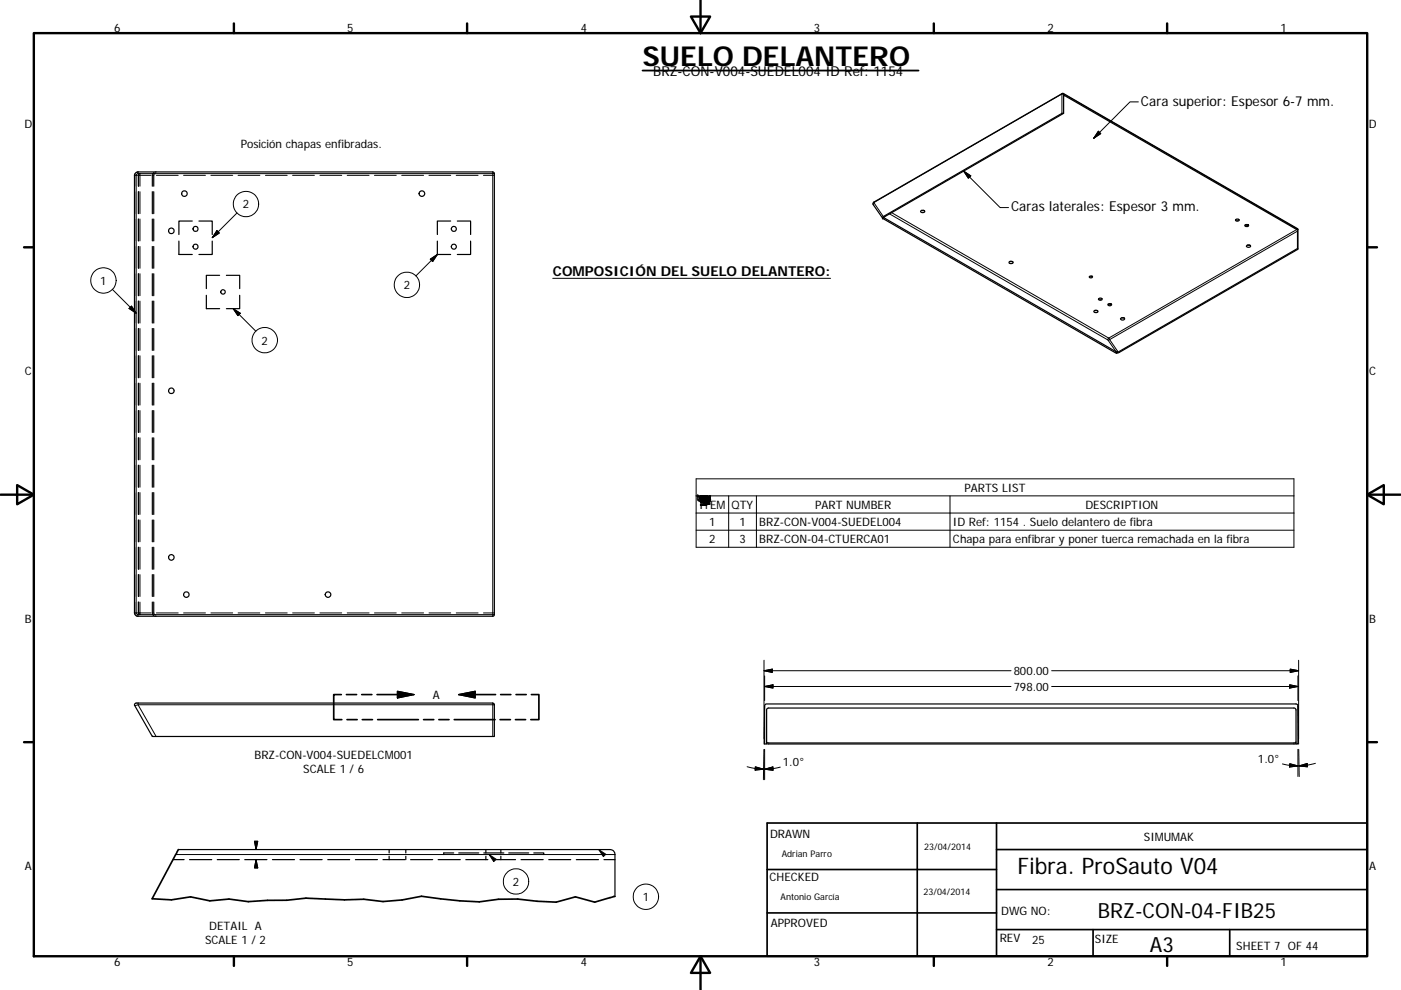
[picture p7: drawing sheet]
<svg xmlns="http://www.w3.org/2000/svg" width="297mm" height="210mm" viewBox="0 0 297 210" stroke-linecap="round" stroke-linejoin="round" font-family="sans-serif">
<g fill="none" stroke="#000" stroke-width=".25">
<path d="M28.8 36.7l.5-.2h75.2l.3 .2v93.8l-.1 .1-75.4 .1a.76 .76 0 0 1-.8-.7v-92.8zM29.4 37l-.1 2.5M29.7 36.8l-.2 .1M32.3 37.1v2.4M32.6 36.6l-.3 .3M32.6 37v2.5M32.9 36.8l-.2 .1M33.1 36.5h-.3M225.5 24l-38.4 22.2M29.3 40.7v4.6M29.3 46.5v4.6M29.3 52.3v4.6"/>
<path d="M29.3 58.1v4.6M32.3 40.7v4.6M32.3 46.5v4.6M32.3 52.3v4.6M32.3 58.1v4.6M32.6 40.7v4.6M32.6 46.5v4.6M32.6 52.3v4.6M32.6 58.1v4.6M37.9 51.1v2.9h2.9M40.8 46.9h-2.9v2.8M42.2 46.9h2.8v2.8"/>
<path d="M45 51.1v2.9h-2.8M46.6 58.4h-2.9v2.8M48 58.4h2.8v2.8M92.7 51.1v2.9h2.8M95.5 46.9h-2.8v2.8M97 46.9h2.8v2.8M99.8 51.1v2.9h-2.8M187.1 46.2l49.6 28.7M187.1 46.2h.1M187.1 46.2l.1-.2 37.9-22h.4v-3.6l.1-.2 49.3 28.5 .2 .2v3.8M187.1 46.3l-2-2.9 .1-.5 40.2-23.1 49.7 28.7 .1 4.3M187.3 46.1l49.3 28.5 .4-.1-.3 .4"/>
<path d="M195.3 44.7a.45 .45 0 0 1 .4-.1 .45 .45 0 0 1 .3 .4 .39 .39 0 0 1-.5 .1 .39 .39 0 0 1-.2-.4zM195.4 44.6h.5M214 55.5a.43 .43 0 0 1 .5-.1 .43 .43 0 0 1 .3 .4h-.1a.4 .4 0 0 1-.5 .2 .4 .4 0 0 1-.2-.5zM214.1 55.5h.5M230.9 58.7a.33 .33 0 0 1 .4-.2 .33 .33 0 0 1 .3 .3 .37 .37 0 0 1-.4 .2 .37 .37 0 0 1-.3-.3zM262 46.6a.4 .4 0 0 1 .4-.2 .4 .4 0 0 1 .3 .4h-.1a.38 .38 0 0 1-.4 .1 .38 .38 0 0 1-.2-.3zM264.1 47.7a.38 .38 0 0 1 .4-.1 .38 .38 0 0 1 .2 .4h-.1a.38 .38 0 0 1-.4 .1 .38 .38 0 0 1-.2-.4zM264.3 52.1a.45 .45 0 0 1 .5-.2 .45 .45 0 0 1 .3 .4l-.1 .1a.39 .39 0 0 1-.4 .1 .39 .39 0 0 1-.3-.4zM264.5 52h.4M275.1 52.7v.2l-37.8 21.9-.6 .1M275.1 52.7l-38.4 22.2M29.3 63.9v4.6"/>
<path d="M29.3 69.7v4.6M29.3 75.5v4.6M32.3 63.9v4.6M32.3 69.7v4.6M32.3 75.5v4.6M32.6 63.9v4.6M32.6 69.7v4.6M32.6 75.5v4.6M43.7 62.6v2.9h2.9M50.8 62.6v2.9h-2.8M232 65.9a.4 .4 0 0 1 .5-.1 .4 .4 0 0 1 .2 .4 .4 .4 0 0 1-.5 .2 .4 .4 0 0 1-.2-.5zM232.1 65.8h.5"/>
<path d="M233 63.4a.35 .35 0 0 1 .4-.2 .35 .35 0 0 1 .2 .4 .38 .38 0 0 1-.4 .1 .38 .38 0 0 1-.2-.3zM234.9 64.5a.4 .4 0 0 1 .5-.1 .4 .4 0 0 1 .2 .3 .4 .4 0 0 1-.4 .2 .4 .4 0 0 1-.3-.4zM237.6 67.6a.48 .48 0 0 1 .8 .1 .48 .48 0 0 1-.5 .2 .48 .48 0 0 1-.3-.3zM237.8 67.4h.4M29.3 81.3v4.6M29.3 87.1v4.6M29.3 92.9v4.6M29.3 98.7v4.6M32.3 81.3v4.6M32.3 87.1v4.6M32.3 92.9v4.6M32.3 98.7v4.6"/>
<path d="M32.6 81.3v4.6M32.6 87.1v4.6M32.6 92.9v4.6M32.6 98.7v4.6M29.3 104.5v4.6M29.3 110.3v4.6M29.3 116.1v4.6M32.3 104.5v4.6M32.3 110.3v4.6M32.3 116.1v4.6M32.6 104.5v4.6M32.6 110.3v4.6"/>
<path d="M32.6 116.1v4.6M29.3 127.7l.1 2.5M29.3 121.9v4.6M29.5 130.3l.2 .1M32.3 121.9v4.6M32.3 127.7v2.4M32.3 130.3l.3 .3M32.6 127.7v2.5M32.6 121.9v4.6M32.7 130.3l.2 .1M32.8 130.7h.3M28.6 149.2l75.9-.1 .3 .3v6.8h-72.5l-3.8-6.6z"/>
<path d="M84.3 146.6l3.5 .7-3.5 .7zM84.3 147.3h3.5M97.2 147.3l3.6-.7v1.4zM97.2 147.3h3.6M162.3 149.4l112.5-.1 .4 .3v8.2h-.4v-7.2l-.2-.4h-.3h-111.4l-.4 .4v7.2h-.4v-8.1zM162.5 157.4l.5 .2h111.3l.5-.2M162.5 157.7h112.3M36.7 182.3h2.3M37.8 180.2h91.5a1.02 1.02 0 0 1 1.1 1.1v8.8M40.2 182.3h4.7M46.1 182.3h4.6M51.9 182.3h4.7"/>
<path d="M57.8 182.3h4.6M63.6 182.3h4.7M69.5 182.3h4.6M75.4 182.3h4.6M81.2 182.3h4.7M82.5 180.2v.7M82.5 181.6v.7M86 180.2v.7M86 181.6v.7M87.1 182.3h4.6M92.9 182.3h4.7M94.1 181.1v.2"/>
<path d="M96.2 180.9h-2.1v.1M97.3 180.9h4.2M98.8 182.3h4.6M102.6 180.9h4.2M103 180.2v.7M103 181.6v.7M104.6 182.3h4.7M106.2 180.2v.7M106.2 181.6v.7M107.9 180.9h4.2M110.5 182.3h4.7M113.2 180.9h2.1v.1"/>
<path d="M115.3 181.1v.2M116.3 182.3h4.7M122.2 182.3h4.7M128.1 182.3h2.3"/>
<circle cx="36.3" cy="49" r=".58"/>
<circle cx="39.1" cy="41.1" r=".58"/>
<circle cx="41.5" cy="52.3" r=".53"/>
<circle cx="41.5" cy="48.6" r=".54"/>
<circle cx="89.4" cy="41.1" r=".59"/>
<circle cx="96.2" cy="52.3" r=".53"/>
<circle cx="96.2" cy="48.6" r=".54"/>
<circle cx="47.3" cy="61.9" r=".47"/>
<circle cx="36.3" cy="82.9" r=".58"/>
<circle cx="36.3" cy="118.2" r=".58"/>
<circle cx="39.5" cy="126.1" r=".59"/>
<circle cx="69.5" cy="126.1" r=".59"/>
</g>
<g fill="none" stroke="#000" stroke-width=".21">
<path d="M225.2 19.8l-39.9 23.2-.2 .4M225.5 19.8l49.6 28.8v-.1M28.5 37.2h.4M28.7 36.8l-.1 2.7M28.9 37.2h.1M28.9 37.2v92.8M28.9 36.6l.4-.1v.3M29.3 36.8l-.4 .4M29.4 37v2.5M29.5 37.2h-.3M29.5 36.9l.2-.1v.2M29.5 37.2h.2v2.3"/>
<path d="M29.7 37.1v.1h2.3M33.2 37.2h4.6M38.9 37.2h4.7M44.7 37.2h4.6M50.5 37.2h4.6M56.3 37.2h4.6M62 37.2h4.7M67.8 37.2h4.7M73.6 37.2h4.7M79.4 37.2h4.6M85.2 37.2h4.6M91 37.2h4.6"/>
<path d="M96.7 37.2h4.7M102.5 37.2h2.3M104.5 36.5v.3h-75.2M104.8 36.8h-.3v93.9M204.3 36.3l7.7 7.7h1.8M204.3 36.3l1.5 1-.5 .5zM225.7 20.3l-.2 .1v-.5h-.4v4.1M232.9 27.8l.5 .5-1.5 1zM241.4 21.6h-1.8l-7.7 7.7M28.6 40.7v4.6M28.6 46.5v4.6M28.6 52.3v4.6"/>
<path d="M28.6 58.1v4.6M29.4 40.7v4.6M29.4 46.5v4.6M29.4 52.3v4.6M29.4 58.1v4.6M29.7 40.7v4.6M29.7 46.5v4.6M29.7 52.3v4.6M29.7 58.1v4.6M46 48.9l.5 .5-1.5 1zM50.2 45.2l-5.2 5.2M91.2 55l1.5-1-1 1.5z"/>
<path d="M92.7 54l-4.5 4.5M117.2 59h58.9M185.3 42.8v.2l2 2.9M187.3 46.1l.1 .1M189 45.1l46.1 26.6-.2 .4-46.3-26.7M231 58.6h.6M262 46.6l.3 .1 .4-.1M264 47.7l.3 .2 .4-.2M274.9 48.7l-39.8 23 .2 .3M275.2 48.7l-.1-.1v.4l-39.8 23M23.8 61.4l5.1 5M27.9 64.9l1 1.5-1.5-1z"/>
<path d="M28.6 63.9v4.6M28.6 69.7v4.6M28.6 75.5v4.6M29.4 63.9v4.6M29.4 69.7v4.6M29.4 75.5v4.6M29.7 63.9v4.6M29.7 69.7v4.6M29.7 75.5v4.6M49.4 65.5l4.8 4.8M49.4 65.5l1.5 .9-.5 .6zM233 63.4l.2 .1 .4-.1"/>
<path d="M234.9 64.5h.7M235.3 72l1.7 2.5M235.3 72l-.4 .1 1.7 2.5M28.6 81.3v4.6M28.6 87.1v4.6M28.6 92.9v4.6M28.6 98.7v4.6M29.4 81.3v4.6M29.4 87.1v4.6M29.4 92.9v4.6M29.4 98.7v4.6M29.7 81.3v4.6"/>
<path d="M29.7 87.1v4.6M29.7 92.9v4.6M29.7 98.7v4.6M28.6 104.5v4.6M28.6 110.3v4.6M28.6 116.1v4.6M29.4 104.5v4.6M29.4 110.3v4.6M29.4 116.1v4.6M29.7 104.5v4.6M29.7 110.3v4.6M29.7 116.1v4.6"/>
<path d="M147.6 101.6h126.7v14.5h-126.7zM147.6 105.2h126.7M147.6 108.8h126.7M147.6 112.5h126.7M154.5 105.2v10.9M160.4 105.2v10.9M201.4 105.2v10.9M28.5 130h.4M28.6 127.7l.1 2.7M28.6 121.9v4.6M28.9 130l.4 .4M28.9 130h.1"/>
<path d="M29.2 130h.3M29.3 130.4v.3l-.4-.1M29.3 130.4h75.5M29.4 127.7v2.5M29.4 121.9v4.6M29.5 130h.2M29.7 130.2v.2l-.2-.1M29.7 130v.1M29.7 130h2.3M29.7 121.9v4.6M29.7 127.7v2.3M33.2 130h4.6"/>
<path d="M38.9 130h4.7M44.7 130h4.6M50.5 130h4.6M56.3 130h4.6M62 130h4.7M67.8 130h4.7M73.6 130h4.6M79.4 130h4.6M85.2 130h4.6M91 130h4.6M96.7 130h4.7M102.5 130h2.3"/>
<path d="M29.3 149.1v.4l3.8 6.7M104.5 149.1v.4h-75.2l-.7 .2M104.8 149.5h-.3v6.7M162 159l-.1 6.4M162 142.3l1.7-.4v.7zM162 140v16.7M162.1 149.7l-.1 8.1M162.1 145.6l1.8-.4v.7zM162.1 145.6h52.3M162.1 143.4v5.2M162.1 158.9v6.5M214.4 142.3h-52.4"/>
<path d="M223 142.3h52.3M273.4 145.2l1.8 .4-1.8 .3zM273.6 141.9l1.7 .4-1.7 .3zM275.2 158.9v5.8M275.2 149.7l.1 8.1M275.2 143.4v5.2M275.2 145.6h-52.2M275.3 140v16.7M275.4 158.9l.1 5.8M54 178.4h.6l-.3 1.8zM54.3 178.4v1.8M158.4 162.6a12.9 12.9 0 0 0 7 .1"/>
<path d="M160.1 162.6l1.8 .6-1.8 .1zM162.1 163.2l1.8-.5v.7zM273.4 162l1.8 .5-1.8 .2zM275.4 162.5l1.7-.6 .1 .7zM278.9 161.9a12.8 12.8 0 0 1-7 .1M37.3 181.3h93.1M54.3 182.3l.3 1.8h-.6zM54.3 182.3v1.8"/>
<circle cx="21.9" cy="59.5" r="2.69"/>
<circle cx="52.2" cy="43.3" r="2.69"/>
<circle cx="56.1" cy="72.1" r="2.7"/>
<circle cx="86.3" cy="60.4" r="2.7"/>
<circle cx="109.4" cy="187" r="2.69"/>
<circle cx="136.9" cy="190.2" r="2.69"/>
</g>
<g fill="none" stroke="#000" stroke-width=".36">
<path d="M72.4 147.3h-1.6v5.3h1.7M73.4 147.3h2.2M73.6 152.6h2.1M76.7 147.3h2.1M76.8 152.6h2.2M79.9 147.3h4.4M80.1 152.6h8.6M89.8 152.6h2.2M93 152.6h2.2M96.3 152.6h8.7M100.8 147.3h4.3M106 152.6h2.2"/>
<path d="M106.1 147.3h2.2M109.3 152.6h2.1M109.4 147.3h2.2M112.7 147.3h1.6v5.3h-1.8M162.6 174.6h127.3v28.2h-127.3zM194.5 174.6v28.2M211.3 174.6v28.2M37.8 180.2l-5.5 10.4 4 .3 4.1-.7 4.1 .9 4.1-.4 4 .5 4.1-.2 4.1-.1 4.1-.4 8.1 .4 4.1-.2 4.1 .5 4.1-.3 4.1-.8 8.1 1 4.1 .2 4.1-.6h4.1l4.1 .5 4 .1 4.1-1.1 4.1 1.1 4.3-1.2M162.6 193.6h48.7M162.6 184.4h48.7M211.3 197.2h78.6M211.3 188.7h78.6"/>
<path d="M211.3 180.2h78.6M231.8 197.2v5.6M260.7 197.2v5.6"/>
</g>
<g fill="none" stroke="#000" stroke-width=".51">
<path d="M148.5 0v7M7.2 7h282.7v195.8h-282.7zM49.6 5v2M99 5v2M146.5 3.5h4.1l-2.1 3.5zM198 5v2M247.5 5v2M5.1 52.5h2.1M289.9 52.5h2M.1 104.9h7.1M3.6 102.9l3.6 2-3.6 2.1zM289.9 104.9l3.5-2v4.1z"/>
<path d="M289.9 104.9h7M5.1 157.4h2.1M289.9 157.4h2M49.6 202.8v2.1M99 202.8v2.1M148.5 202.8l2.1 3.6h-4.1zM148.5 202.8v7.1M198 202.8v2.1M247.5 202.8v2.1"/>
</g>
<path d="M84.3 146.6l3.5 .7-3.5 .7zM97.2 147.3l3.6-.7v1.4z" fill="#000" stroke="#000" stroke-width=".25"/>
<g fill="#000" stroke="#000" stroke-width=".21">
<path d="M204.3 36.3l1.5 1-.5 .5zM232.9 27.8l.5 .5-1.5 1zM46 48.9l.5 .5-1.5 1zM91.2 55l1.5-1-1 1.5zM27.9 64.9l1 1.5-1.5-1zM49.4 65.5l1.5 .9-.5 .6zM162 142.3l1.7-.4v.7zM162.1 145.6l1.8-.4v.7zM273.4 145.2l1.8 .4-1.8 .3zM273.6 141.9l1.7 .4-1.7 .3zM54 178.4h.6l-.3 1.8zM160.1 162.6l1.8 .6-1.8 .1z"/>
<path d="M162.1 163.2l1.8-.5v.7zM273.4 162l1.8 .5-1.8 .2zM275.4 162.5l1.7-.6 .1 .7zM54.3 182.3l.3 1.8h-.6zM103.7 181.3l1.5 .9-.5 .6zM126.9 180.2l1.5 1-.5 .5z"/>
</g>
<path d="M136.2 15h58.6" fill="none" stroke="#000" stroke-width=".38"/>
<text font-size="5.8" x="136.2" y="14">SUELO DELANTERO</text>
<text font-size="4.8" x="215.7" y="185.3">Fibra. ProSauto V04</text>
<g font-size="4.4">
<text x="232.8" y="194.6">BRZ-CON-04-FIB25</text>
<text x="243.8" y="201.8">A3</text>
</g>
<g font-size="2.9">
<text x="138.5" y="16.1">BRZ-CON-V004-SUEDEL004 ID Ref: 1154</text>
<text x="241.9" y="22.4">Cara superior: Espesor 6-7 mm.</text>
<text x="214.4" y="44.9">Caras laterales: Espesor 3 mm.</text>
<text x="117.2" y="58.5">COMPOSICIÓN DEL SUELO DELANTERO:</text>
<text x="148.5" y="104.9" transform="rotate(90 148.5 104.9)">d</text>
<text x="148.5" y="104.9" transform="rotate(90 148.5 104.9)">e</text>
<text x="148.5" y="104.9" transform="rotate(90 148.5 104.9)">3</text>
<text x="148.5" y="104.9" transform="rotate(90 148.5 104.9)">5</text>
<text x="148.5" y="104.9" transform="rotate(90 148.5 104.9)">0</text>
<text x="148.5" y="104.9" transform="rotate(90 148.5 104.9)">g</text>
<text x="148.5" y="104.9" transform="rotate(90 148.5 104.9)">r</text>
<text x="148.5" y="104.9" transform="rotate(90 148.5 104.9)">/</text>
<text x="148.5" y="104.9" transform="rotate(90 148.5 104.9)">m</text>
<text x="148.5" y="104.9" transform="rotate(90 148.5 104.9)">2</text>
<text x="148.5" y="104.9" transform="rotate(90 148.5 104.9)">+</text>
<text x="148.5" y="104.9" transform="rotate(90 148.5 104.9)">h</text>
<text x="148.5" y="104.9" transform="rotate(90 148.5 104.9)">a</text>
<text x="148.5" y="104.9" transform="rotate(90 148.5 104.9)">j</text>
<text x="148.5" y="104.9" transform="rotate(90 148.5 104.9)">1</text>
<text x="148.5" y="104.9" transform="rotate(90 148.5 104.9)">c</text>
<text x="148.5" y="104.9" transform="rotate(90 148.5 104.9)">p</text>
<text x="148.5" y="104.9" transform="rotate(90 148.5 104.9)">C</text>
<text x="148.5" y="104.9" transform="rotate(90 148.5 104.9)">O</text>
<text x="148.5" y="104.9" transform="rotate(90 148.5 104.9)">R</text>
<text x="148.5" y="104.9" transform="rotate(90 148.5 104.9)">E</text>
<text x="148.5" y="104.9" transform="rotate(90 148.5 104.9)">M</text>
<text x="148.5" y="104.9" transform="rotate(90 148.5 104.9)">A</text>
<text x="148.5" y="104.9" transform="rotate(90 148.5 104.9)">T</text>
<text x="148.5" y="104.9" transform="rotate(90 148.5 104.9)">s</text>
<text x="148.5" y="104.9" transform="rotate(90 148.5 104.9)">(</text>
<text x="148.5" y="104.9" transform="rotate(90 148.5 104.9)">o</text>
<text x="148.5" y="104.9" transform="rotate(90 148.5 104.9)">6</text>
<text x="148.5" y="104.9" transform="rotate(90 148.5 104.9)">7</text>
<text x="148.5" y="104.9" transform="rotate(90 148.5 104.9)">)</text>
<text x="148.5" y="104.9" transform="rotate(90 148.5 104.9)">-</text>
<text x="148.5" y="104.9" transform="rotate(90 148.5 104.9)">l</text>
<text x="148.5" y="104.9" transform="rotate(90 148.5 104.9)">t</text>
<text x="148.5" y="104.9" transform="rotate(90 148.5 104.9)">:</text>
<text x="148.5" y="104.9" transform="rotate(90 148.5 104.9)">in</text>
<text x="148.5" y="104.9" transform="rotate(90 148.5 104.9)">.</text>
</g>
<g font-size="2.5">
<text x="24.2" y="6.8">6</text>
<text x="73.6" y="6.8">5</text>
<text x="123.1" y="6.8">4</text>
<text x="172.6" y="6.8">3</text>
<text x="222.1" y="6.8">2</text>
<text x="271.5" y="6.8">1</text>
<text x="5.2" y="27.1">D</text>
<text x="290.2" y="27.1">D</text>
<text x="51.1" y="31.5">Posición chapas enfibradas.</text>
<text x="51.5" y="44.2">2</text>
<text x="21.3" y="60.4">1</text>
<text x="85.6" y="61.3">2</text>
<text x="55.5" y="73.1">2</text>
<text x="5.3" y="79.6">C</text>
<text x="290.3" y="79.6">C</text>
<text x="148.2" y="107.9">ITEM</text>
<text x="155.1" y="107.9">QTY</text>
<text x="172.8" y="107.9">PART NUMBER</text>
<text x="204.5" y="104.3">PARTS LIST</text>
<text x="230.1" y="107.9">DESCRIPTION</text>
<text x="150.3" y="111.5">1</text>
<text x="156.8" y="111.5">1</text>
<text x="161" y="111.5">BRZ-CON-V004-SUEDEL004</text>
<text x="202.1" y="111.6">ID Ref: 1154 . Suelo delantero de fibra</text>
<text x="150.3" y="115.2">2</text>
<text x="156.8" y="115.2">3</text>
<text x="161" y="115.2">BRZ-CON-04-CTUERCA01</text>
<text x="202.1" y="115.2">Chapa para enfibrar y poner tuerca remachada en la fibra</text>
<text x="5.3" y="132.1">B</text>
<text x="290.3" y="132.1">B</text>
<text x="214.9" y="143.2">800.00</text>
<text x="91.8" y="148.2">A</text>
<text x="214.9" y="146.5">798.00</text>
<text x="54" y="161">BRZ-CON-V004-SUEDELCM001</text>
<text x="266.7" y="161.8">1.0°</text>
<text x="64.3" y="164">SCALE 1 / 6</text>
<text x="166" y="162.5">1.0°</text>
<text x="163.3" y="177.7">DRAWN</text>
<text x="242.5" y="178.3">SIMUMAK</text>
<text x="5.3" y="184.5">A</text>
<text x="290.3" y="184.5">A</text>
<text x="108.8" y="187.9">2</text>
<text x="136.3" y="191.1">1</text>
<text x="163.2" y="187">CHECKED</text>
<text x="44.3" y="197.4">DETAIL A</text>
<text x="163.4" y="196.6">APPROVED</text>
<text x="212.3" y="194">DWG NO:</text>
<text x="43.5" y="200.3">SCALE 1 / 2</text>
<text x="212" y="199.7">REV</text>
<text x="218.8" y="200.2">25</text>
<text x="232.2" y="200">SIZE</text>
<text x="262.1" y="201.4">SHEET 7 OF 44</text>
<text x="24.2" y="204.9">6</text>
<text x="73.6" y="204.9">5</text>
<text x="123.1" y="204.9">4</text>
<text x="172.6" y="204.9">3</text>
<text x="222.1" y="204.9">2</text>
<text x="271.5" y="204.9">1</text>
</g>
<g font-size="1.9">
<text x="165.7" y="181.7">Adrian Parro</text>
<text x="195.9" y="180.4">23/04/2014</text>
<text x="165.5" y="191">Antonio García</text>
<text x="195.8" y="189.9">23/04/2014</text>
</g>
</svg>
